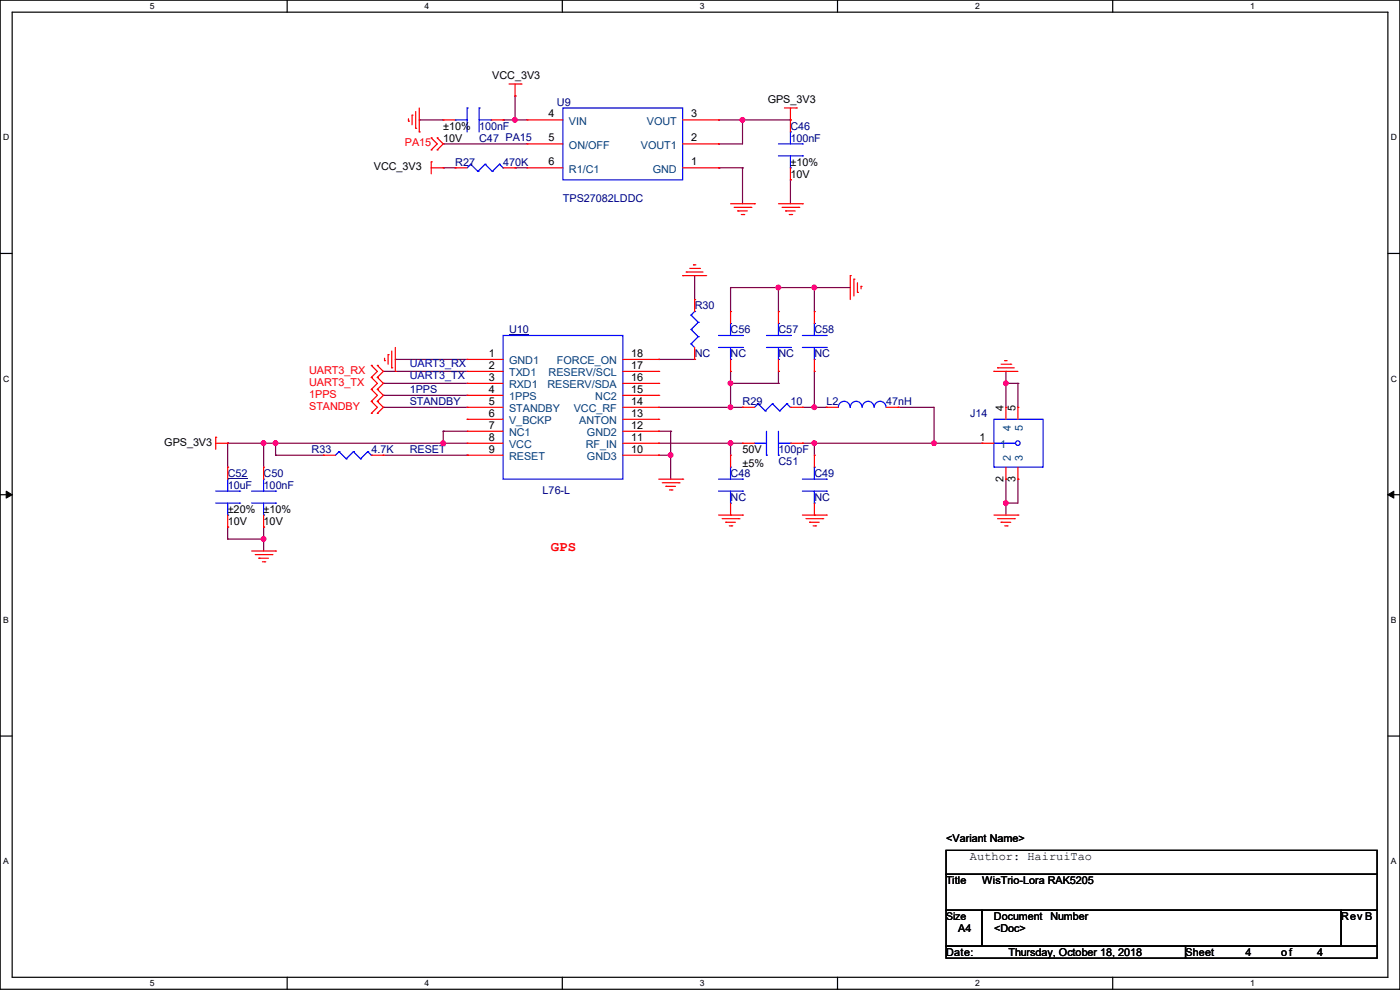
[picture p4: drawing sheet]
<svg xmlns="http://www.w3.org/2000/svg" width="297mm" height="210mm" viewBox="0 0 297 210" stroke-linecap="round" stroke-linejoin="round" font-family="sans-serif">
<path d="M0 0h297v209.8h-297zM2.6 2.6h291.8v204.7h-291.8z" fill="none" stroke="#000" stroke-width=".25"/>
<g fill="#fff">
<path d="M31.7 .3h1v2h-1z"/>
<path d="M31.7 207.6h1v1.9h-1z"/>
</g>
<path d="M60.9 0v2.6M60.9 207.3v2.5" fill="none" stroke="#000" stroke-width=".25"/>
<g fill="#fff">
<path d="M90.1 .3h1v2h-1z"/>
<path d="M90.1 207.6h1v1.9h-1z"/>
</g>
<path d="M119.3 0v2.6M119.3 207.3v2.5" fill="none" stroke="#000" stroke-width=".25"/>
<g fill="#fff">
<path d="M148.5 .3h.9v2h-.9z"/>
<path d="M148.5 207.6h.9v1.9h-.9z"/>
</g>
<path d="M177.7 0v2.6M177.7 207.3v2.5" fill="none" stroke="#000" stroke-width=".25"/>
<g fill="#fff">
<path d="M206.8 .3h1v2h-1z"/>
<path d="M206.8 207.6h1v1.9h-1z"/>
</g>
<path d="M236.1 0v2.6M236.1 207.3v2.5" fill="none" stroke="#000" stroke-width=".25"/>
<g fill="#fff">
<path d="M265.2 .3h1v2h-1z"/>
<path d="M265.2 207.6h1v1.9h-1z"/>
<path d="M.7 28.2h1.2v1.9h-1.2z"/>
<path d="M295.1 28.2h1.2v1.9h-1.2z"/>
<path d="M.7 79.3h1.2v2h-1.2z"/>
<path d="M295.1 79.3h1.2v2h-1.2z"/>
</g>
<path d="M0 53.8h2.6M294.4 53.8h2.6" fill="none" stroke="#000" stroke-width=".25"/>
<g fill="#fff">
<path d="M.7 130.5h1.2v2h-1.2z"/>
<path d="M295.1 130.5h1.1v2h-1.1z"/>
</g>
<path d="M0 104.9h2.6M294.4 104.9h2.6" fill="none" stroke="#000" stroke-width=".25"/>
<path d="M1.3 104.2l1.3 .7-1.3 .8zM294.4 104.9l1.3-.7v1.5z" fill="#000" stroke="#000" stroke-width=".21"/>
<g fill="#fff">
<path d="M.7 181.7h1.2v2h-1.2z"/>
<path d="M295.1 181.7h1.1v2h-1.1z"/>
</g>
<path d="M0 156.1h2.6M294.4 156.1h2.6M200.7 180.4h91.4v5.1h-91.4zM200.7 185.5h91.4v7.6h-91.4zM200.7 193.1h7.6v7.6h-7.6zM208.3 193.1h76.2v7.6h-76.2zM284.5 193.1h7.6v7.6h-7.6zM200.7 200.7h50.8v2.5h-50.8zM251.5 200.7h40.6v2.5h-40.6z" fill="none" stroke="#000" stroke-width=".25"/>
<g fill="none" stroke="#800040" stroke-width=".25">
<path d="M88.9 25.4h.1M88.9 25.4h5.1M94 30.5h.1M94 35.6h.1M94 30.5h17.8M94 35.6h2.6M106.7 25.4h.1M106.7 25.4h5.1M109.3 35.6h.1M109.3 20.4h.1M109.3 25.4h.1M109.3 35.6h2.5"/>
<path d="M109.3 20.4v5M152.4 25.4h.1M152.4 30.5h.1M152.4 35.6h.1M152.4 25.4h15.3M152.4 35.6h5.1M157.5 25.4h.1M157.5 35.6h.1M157.5 25.4v5.1h-5.1M157.5 35.6v7.6M167.7 38.1h.1M167.7 38.1v5.1"/>
<path d="M147.4 58.5h.1M147.4 58.5v5M81.3 78.8h.1M81.3 78.8h17.8M83.9 76.2h.1M83.9 76.2h15.2M139.7 76.2h.1M139.7 76.2h7.7M155 61h.1M155 61v5.1M155 78.8v7.6M155 61h25.4"/>
<path d="M165.1 78.8h.1M165.1 61h.1M165.1 61v5.1M165.1 78.8v2.5M172.8 61h.1M172.8 61v5.1M172.8 78.8v7.6M213.4 78.8h.1M213.4 78.8v7.6M48.3 94h.1M48.3 94h50.8M48.3 94v5.1"/>
<path d="M55.9 94h.1M55.9 94v5.1M58.5 96.6h.1M58.5 94h.1M58.5 96.6h10.1M58.5 94v2.6M81.3 81.3h.1M81.3 86.4h.1M81.3 83.9h.1M81.3 81.3h17.8M81.3 96.6h17.8M81.3 86.4h17.8"/>
<path d="M81.3 83.9h17.8M94 94h.1M94 91.5h.1M94 91.5h5.1M94 91.5v2.5M99.1 96.6h.1M139.7 91.5h.1M139.7 96.6h.1M139.7 94h.1M139.7 94h17.8M139.7 96.6h2.6M139.7 86.4h17.8"/>
<path d="M139.7 91.5h2.6M142.3 96.6h.1M142.3 91.5h.1M142.3 91.5v10.1M155 86.4h.1M155 94h.1M155 81.3h.1M155 81.3h10.1M155 94v2.6M157.5 86.4h.1M165.1 81.3h.1M170.2 94h.1"/>
<path d="M170.2 94h38.1M170.2 86.4h5.1M172.8 94h.1M172.8 86.4h.1M172.8 94v2.6M175.3 86.4h.1M190.5 86.4h.1M190.5 86.4h7.7v7.6M198.2 94h.1M208.3 94h.1M213.4 81.3h.1M213.4 81.3h2.5"/>
<path d="M215.9 81.3h.1M215.9 81.3v5.1M48.3 111.8h.1M48.3 114.3h.1M48.3 111.8v2.5M48.3 114.3h7.6M55.9 111.8h.1M55.9 114.3h.1M55.9 111.8v5.1M213.4 101.6h.1M213.4 106.7h.1M213.4 101.6v7.7"/>
<path d="M215.9 101.6h.1M215.9 101.6v5.1h-2.5"/>
</g>
<g fill="#f0f" stroke="#f0f" stroke-width=".25">
<circle cx="109.2" cy="25.4" r=".49"/>
<circle cx="157.5" cy="25.4" r=".49"/>
<circle cx="155" cy="86.4" r=".49"/>
<circle cx="142.3" cy="96.5" r=".49"/>
<circle cx="55.9" cy="94" r=".49"/>
<circle cx="155" cy="94" r=".49"/>
<circle cx="55.9" cy="114.3" r=".49"/>
<circle cx="172.7" cy="94" r=".49"/>
<circle cx="198.1" cy="94" r=".49"/>
<circle cx="213.4" cy="106.7" r=".49"/>
<circle cx="213.4" cy="81.3" r=".49"/>
<circle cx="58.4" cy="94" r=".49"/>
<circle cx="94" cy="94" r=".49"/>
<circle cx="155" cy="81.3" r=".49"/>
<circle cx="172.7" cy="86.4" r=".49"/>
<circle cx="165.1" cy="61" r=".49"/>
<circle cx="172.7" cy="61" r=".49"/>
</g>
<g fill="none" stroke="#f00" stroke-width=".25">
<path d="M108 17.8h2.5M109.3 17.8v2.6M110.5 17.8h.1M86.7 25.7h.1M86.7 25.2v.5M87.4 24.4h.1M87.4 24.4v2.1M88.2 27.2h.1M88.2 23.7v3.5M88.9 28h.1M88.9 22.9v5.1M91.5 34.3h.1"/>
<path d="M91.5 29.3h.1M91.5 31.8h.1M91.5 35.6h2.5M91.5 34.3v2.6M91.5 29.3l1.3 1.2-1.3 1.3M92.8 31.8h.1M92.8 29.3h.1M92.8 29.3l1.2 1.2-1.2 1.3M94 35.6h.1M94 25.4h.1M94 25.4h2.6M96.6 35.6h.1"/>
<path d="M96.6 35.6h2.5M104.2 25.4h2.5M106.7 25.4h.1M106.7 35.6h2.6M109.3 20.4h.1M109.3 35.6h.1M111.8 25.4h.1M111.8 30.5h.1M111.8 35.6h.1M111.8 35.6h7.6M111.8 25.4h7.6M111.8 30.5h7.6"/>
<path d="M144.8 35.6h7.6M144.8 25.4h7.6M144.8 30.5h7.6M152.4 25.4h.1M152.4 30.5h.1M152.4 35.6h.1M166.4 22.9h2.6M167.7 25.4h.1M167.7 38.1h.1M167.7 22.9v5.1M167.7 35.6v2.5M169 22.9h.1"/>
<path d="M144.8 58.5h.1M144.8 58.5h5.1M145.6 57.7h.1M145.6 57.7h3.5M146.3 56.9h2.1M147.1 56.2h.1M147.1 56.2h.5M148.4 56.9h.1M155 43.2h5.1M155.7 44h3.6M156.5 44.7h.1M156.5 44.7h2"/>
<path d="M157.3 45.5h.5M157.8 45.5h.1M159.3 44h.1M160.1 43.2h.1M165.1 43.2h5.1M165.9 44h3.6M166.7 44.7h.1M166.7 44.7h2M167.4 45.5h.5M167.9 45.5h.1M169.5 44h.1M170.2 43.2h.1"/>
<path d="M180.4 58.5h.1M180.4 58.5v5M181.1 59.2h.1M181.1 59.2v3.6M181.9 60v2M78.8 77.5h.1M78.8 77.5l1.3 1.3-1.3 1.3M80.1 77.5h.1M80.1 77.5l1.2 1.3-1.2 1.3M81.6 76.5h.1M81.6 76v.5M82.3 75.2h.1"/>
<path d="M82.3 75.2v2.1M83.1 78h.1M83.1 74.5v3.5M83.9 78.8h.1M83.9 73.7v5.1M99.1 76.2h.1M99.1 78.8h.1M99.1 78.8h7.6M99.1 76.2h7.6M132.1 78.8h7.6M132.1 76.2h7.6M139.7 76.2h.1"/>
<path d="M139.7 78.8h.1M147.4 76.2h.1M147.4 63.5h.1M147.4 63.5v2.6M147.4 73.7v2.5M155 78.8h.1M155 66.1h.1M155 66.1v2.5M155 76.2v2.6M165.1 78.8h.1M165.1 66.1h.1M165.1 66.1v2.5"/>
<path d="M165.1 76.2v2.6M172.8 78.8h.1M172.8 66.1h.1M172.8 66.1v2.5M172.8 76.2v2.6M181.9 62h.1M182.7 60.7h.1M182.7 60.7v.6M210.9 78.8h.1M210.9 78.8h5M211.6 78h.1M211.6 78h3.6"/>
<path d="M212.4 77.3h2M213.1 76.5h.1M213.1 76.5h.6M214.4 77.3h.1M45.8 92.8h.1M45.8 94h2.5M45.8 92.8v2.5M48.3 94h.1M48.3 99.1h.1M48.3 99.1v2.5M55.9 99.1h.1M55.9 99.1v2.5"/>
<path d="M68.6 96.6h.1M68.6 96.6h2.6M78.8 80.1h.1M78.8 82.6h.1M78.8 85.1h.1M78.8 87.7h.1M78.8 80.1l1.3 1.2-1.3 1.3M78.8 82.6l1.3 1.3-1.3 1.2M78.8 85.1l1.3 1.3-1.3 1.3M78.8 96.6h2.5M80.1 80.1h.1M80.1 82.6h.1"/>
<path d="M80.1 85.1h.1M80.1 87.7h.1M80.1 80.1l1.2 1.2-1.2 1.3M80.1 82.6l1.2 1.3-1.2 1.2M80.1 85.1l1.2 1.3-1.2 1.3M81.3 96.6h.1M99.1 81.3h.1M99.1 83.9h.1M99.1 86.4h.1M99.1 88.9h.1M99.1 91.5h.1M99.1 94h.1"/>
<path d="M99.1 96.6h.1M99.1 94h7.6M99.1 96.6h7.6M99.1 86.4h7.6M99.1 81.3h7.6M99.1 83.9h7.6M99.1 88.9h7.6M99.1 91.5h7.6M132.1 94h7.6M132.1 96.6h7.6M132.1 86.4h7.6M132.1 81.3h7.6"/>
<path d="M132.1 83.9h7.6M132.1 88.9h7.6M132.1 91.5h7.6M139.7 81.3h.1M139.7 83.9h.1M139.7 86.4h.1M139.7 88.9h.1M139.7 91.5h.1M139.7 94h.1M139.7 96.6h.1M155 96.6h.1M155 96.6v2.5"/>
<path d="M157.5 86.4h.1M157.5 94h.1M157.5 94h2.6M157.5 86.4h2.6M167.7 94h2.5M167.7 86.4h2.5M170.2 86.4h.1M170.2 94h.1M172.8 96.6h.1M172.8 96.6v2.5M175.3 86.4h.1M175.3 86.4h2.5"/>
<path d="M188 86.4h2.5M190.5 86.4h.1M208.3 94h.1M208.3 94h2.6M213.4 86.4h.1M213.4 86.4v2.5M213.4 99.1v2.5M215.9 86.4h.1M215.9 86.4v2.5M215.9 99.1v2.5M48.3 111.8h.1M48.3 109.3v2.5"/>
<path d="M53.4 116.9h5.1M54.1 117.6h3.6M54.9 118.4h.1M54.9 118.4h2M55.7 119.2h.5M55.9 111.8h.1M55.9 109.3v2.5M56.2 119.2h.1M57.7 117.6h.1M58.5 116.9h.1M139.7 101.6h5.1M140.5 102.4h3.6"/>
<path d="M141.3 103.2h.1M141.3 103.2h2M142 103.9h.5M142.5 103.9h.1M144.1 102.4h.1M144.8 101.6h.1M152.4 109.3h5.1M153.2 110h3.6M154 110.8h.1M154 110.8h2M154.7 111.5h.5M155 109.3h.1"/>
<path d="M155 106.7v2.6M155.2 111.5h.1M156.8 110h.1M157.5 109.3h.1M170.2 109.3h5.1M171 110h3.5M171.7 110.8h.1M171.7 110.8h2.1M172.5 111.5h.5M172.8 109.3h.1M172.8 106.7v2.6M173 111.5h.1"/>
<path d="M174.5 110h.1M175.3 109.3h.1M210.9 109.3h5M211.6 110h3.6M212.4 110.8h.1M212.4 110.8h2M213.1 111.5h.6M213.4 101.6h.1M213.7 111.5h.1M215.2 110h.1M215.9 109.3h.1M215.9 101.6h.1"/>
</g>
<g fill="none" stroke="#00f" stroke-width=".25">
<path d="M96.6 25.4h.1M96.6 25.4h2.5M99.1 22.9h.1M99.1 22.9v5.1M99.9 34.8h.1M99.9 34.8l-.8 .8M99.9 34.8l1.5 1.6M101.4 36.4h.1M101.6 22.9h.1M101.6 22.9v5.1M101.6 25.4h2.6M102.9 34.8h.1"/>
<path d="M102.9 34.8l-1.5 1.6M102.9 34.8l1.5 1.6M104.2 25.4h.1M104.4 36.4h.1M106 34.8h.1M106 34.8l-1.6 1.6M106 34.8l.7 .8M106.7 35.6h.1M119.4 22.9h25.4v15.2h-25.4zM165.1 33.1h5.1M165.1 30.5h5.1M167.7 28h.1"/>
<path d="M167.7 35.6h.1M167.7 28v2.5M167.7 33.1v2.5M170.2 33.1h.1M170.2 30.5h.1M106.7 71.2h25.4v30.4h-25.4zM146.6 72.9h.1M146.6 69.9h.1M146.6 66.8h.1M146.6 72.9l.8 .8M146.6 69.9l1.5 1.5M146.6 66.8l1.5 1.6"/>
<path d="M147.4 66.1h.1M147.4 66.1l-.8 .7M148.1 71.4h.1M148.1 68.4h.1M148.1 71.4l-1.5 1.5M148.1 68.4l-1.5 1.5M152.4 73.7h5.1M152.4 71.2h5.1M155 68.6h.1M155 76.2h.1M155 68.6v2.6M155 73.7v2.5"/>
<path d="M157.5 73.7h.1M157.5 71.2h.1M162.6 73.7h5.1M162.6 71.2h5.1M165.1 68.6h.1M165.1 76.2h.1M165.1 68.6v2.6M165.1 73.7v2.5M167.7 73.7h.1M167.7 71.2h.1M170.2 73.7h5.1M170.2 71.2h5.1"/>
<path d="M172.8 68.6h.1M172.8 76.2h.1M172.8 68.6v2.6M172.8 73.7v2.5M175.3 73.7h.1M175.3 71.2h.1M71.9 95.8h.1M71.9 95.8l-.7 .8M71.9 95.8l1.5 1.5M73.4 97.3h.1M75 95.8h.1M75 95.8l-1.6 1.5"/>
<path d="M75 95.8l1.5 1.5M76.5 97.3h.1M78 95.8h.1M78 95.8l-1.5 1.5M78 95.8l.8 .8M78.8 96.6h.1M155 99.1h.1M155 99.1v2.5M160.1 94h.1M160.1 94h2.5M160.8 85.6h.1M160.8 85.6l-.7 .8"/>
<path d="M160.8 85.6l1.5 1.6M162.3 87.2h.1M162.6 96.6h.1M162.6 91.5v5.1M163.9 85.6h.1M163.9 85.6l-1.6 1.6M163.9 85.6l1.5 1.6M165.1 96.6h.1M165.1 91.5v5.1M165.1 94h2.6M165.4 87.2h.1M166.9 85.6h.1"/>
<path d="M166.9 85.6l-1.5 1.6M166.9 85.6l.8 .8M167.7 86.4h.1M167.7 94h.1M172.8 99.1h.1M172.8 99.1v2.5M177.8 86.4a1.25 1.25 0 0 1 1.3-1.3 1.25 1.25 0 0 1 1.2 1.3M180.4 86.4a1.25 1.25 0 0 1 1.2-1.3 1.25 1.25 0 0 1 1.3 1.3M182.9 86.4a1.25 1.25 0 0 1 1.3-1.3 1.25 1.25 0 0 1 1.2 1.3M185.5 86.4a1.25 1.25 0 0 1 1.2-1.3 1.25 1.25 0 0 1 1.3 1.3M210.9 88.9h10.4v10.2h-10.4zM210.9 94h.1"/>
<path d="M210.9 94h4.5M45.8 106.7h5M45.8 104.2h5M48.3 101.6h.1M48.3 109.3h.1M48.3 101.6v2.6M48.3 106.7v2.6M50.8 106.7h.1M50.8 104.2h.1M53.4 106.7h5.1M53.4 104.2h5.1M55.9 101.6h.1"/>
<path d="M55.9 109.3h.1M55.9 101.6v2.6M55.9 106.7v2.6M58.5 106.7h.1M58.5 104.2h.1M152.4 104.2h5.1M152.4 101.6h5.1M155 106.7h.1M155 104.2v2.5M157.5 104.2h.1M157.5 101.6h.1M170.2 104.2h5.1"/>
<path d="M170.2 101.6h5.1M172.8 106.7h.1M172.8 104.2v2.5M175.3 104.2h.1M175.3 101.6h.1"/>
<circle cx="215.9" cy="94" r=".49"/>
</g>
<path d="M108 71h4.2M48.3 101.5h4.2" fill="none" stroke="#000080" stroke-width=".21"/>
<text font-size="3" fill="#f00" x="116.9" y="116.8">GPS</text>
<text font-size="2.5" x="205.8" y="182.5">Author: HairuiTao</text>
<g font-size="2.3">
<text x="104.4" y="16.8">VCC_3V3</text>
<text x="162.9" y="21.9">GPS_3V3</text>
<text x="94" y="27.5">±10%</text>
<text x="116.4" y="24.9">4</text>
<text x="116.4" y="30">5</text>
<text x="146.6" y="24.9">3</text>
<text x="146.6" y="30">2</text>
<text x="94" y="30.1">10V</text>
<text x="116.4" y="35.1">6</text>
<text x="146.6" y="35.1">1</text>
<text x="167.7" y="35.1">±10%</text>
<text x="79.3" y="36.2">VCC_3V3</text>
<text x="167.7" y="37.7">10V</text>
<text x="103.7" y="75.7">1</text>
<text x="133.9" y="75.7">18</text>
<text x="103.7" y="78.2">2</text>
<text x="103.7" y="80.8">3</text>
<text x="103.7" y="83.3">4</text>
<text x="133.9" y="78.2">17</text>
<text x="133.9" y="80.8">16</text>
<text x="133.9" y="83.3">15</text>
<text x="103.7" y="85.9">5</text>
<text x="103.7" y="88.4">6</text>
<text x="133.9" y="85.9">14</text>
<text x="133.9" y="88.4">13</text>
<text x="212.9" y="87.2" transform="rotate(-90 212.9 87.2)">4</text>
<text x="215.4" y="87.2" transform="rotate(-90 215.4 87.2)">5</text>
<text x="34.8" y="94.6">GPS_3V3</text>
<text x="103.7" y="90.9">7</text>
<text x="103.7" y="93.5">8</text>
<text x="133.9" y="90.9">12</text>
<text x="133.9" y="93.5">11</text>
<text x="207.8" y="93.5">1</text>
<text x="103.7" y="96">9</text>
<text x="133.9" y="96">10</text>
<text x="157.5" y="99.1">±5%</text>
<text x="157.5" y="96.1">50V</text>
<text x="212.9" y="102.2" transform="rotate(-90 212.9 102.2)">2</text>
<text x="215.4" y="102.2" transform="rotate(-90 215.4 102.2)">3</text>
<text x="48.3" y="108.8">±20%</text>
<text x="48.3" y="111.3">10V</text>
<text x="55.9" y="108.8">±10%</text>
<text x="55.9" y="111.3">10V</text>
<text x="200.7" y="178.6">&lt;Variant Name&gt;</text>
<text x="200.7" y="187.5">Title</text>
<text x="208.3" y="187.5">WisTrio-Lora RAK5205</text>
<text x="203.3" y="197.7">A4</text>
<text x="210.9" y="195.2">Document</text>
<text x="210.9" y="197.7">&lt;Doc&gt;</text>
<text x="222.8" y="195.2">Number</text>
<text x="284.5" y="195.2">Rev B</text>
<text x="200.7" y="202.8">Date:</text>
<text x="213.9" y="202.8">Thursday, October 18, 2018</text>
<text x="251.5" y="202.8">Sheet</text>
<text x="264.2" y="202.8">4</text>
<text x="271.8" y="202.8">of</text>
<text x="279.5" y="202.8">4</text>
</g>
<g font-size="2.3" fill="#000080">
<text x="118.2" y="22.4">U9</text>
<text x="101.6" y="27.5">100nF</text>
<text x="167.7" y="27.5">C46</text>
<text x="96.6" y="35.1">R27</text>
<text x="101.6" y="30.1">C47 PA15</text>
<text x="106.7" y="35.1">470K</text>
<text x="167.7" y="30.1">100nF</text>
<text x="119.4" y="42.8">TPS27082LDDC</text>
<text x="147.4" y="65.6">R30</text>
<text x="108" y="70.7">U10</text>
<text x="155" y="70.7">C56</text>
<text x="165.2" y="70.7">C57</text>
<text x="172.8" y="70.7">C58</text>
<text x="147.4" y="75.8">NC</text>
<text x="155" y="75.8">NC</text>
<text x="165.2" y="75.8">NC</text>
<text x="172.8" y="75.8">NC</text>
<text x="86.9" y="83.4">1PPS</text>
<text x="86.9" y="85.9">STANDBY</text>
<text x="157.5" y="85.9">R29</text>
<text x="167.7" y="85.9">10</text>
<text x="175.3" y="85.9">L2</text>
<text x="188" y="85.9">47nH</text>
<text x="205.8" y="88.5">J14</text>
<text x="48.3" y="101.2">C52</text>
<text x="55.9" y="101.2">C50</text>
<text x="66.1" y="96.1">R33</text>
<text x="78.8" y="96.1">4.7K</text>
<text x="86.9" y="96.1">RESET</text>
<text x="155" y="101.2">C48</text>
<text x="165.2" y="98.6">C51</text>
<text x="165.2" y="96.1">100pF</text>
<text x="172.8" y="101.2">C49</text>
<text x="48.3" y="103.7">10uF</text>
<text x="55.9" y="103.7">100nF</text>
<text x="115.1" y="104.7">L76-L</text>
<text x="155" y="106.3">NC</text>
<text x="172.8" y="106.3">NC</text>
</g>
<g font-size="2.3" fill="#004080">
<text x="120.7" y="26.5">VIN</text>
<text x="137.2" y="26.5">VOUT</text>
<text x="120.7" y="31.6">ON/OFF</text>
<text x="135.9" y="31.6">VOUT1</text>
<text x="120.7" y="36.7">R1/C1</text>
<text x="138.5" y="36.7">GND</text>
<text x="108" y="77.3">GND1</text>
<text x="118.2" y="77.3">FORCE_ON</text>
<text x="108" y="79.8">TXD1</text>
<text x="108" y="82.4">RXD1</text>
<text x="116.1" y="82.4">RESERV/SDA</text>
<text x="116.4" y="79.8">RESERV/SCL</text>
<text x="108" y="84.9">1PPS</text>
<text x="108" y="87.5">STANDBY</text>
<text x="121.7" y="87.5">VCC_RF</text>
<text x="126.3" y="84.9">NC2</text>
<text x="108" y="90">V_BCKP</text>
<text x="108" y="92.5">NC1</text>
<text x="108" y="95.1">VCC</text>
<text x="122.9" y="90">ANTON</text>
<text x="124.3" y="95.1">RF_IN</text>
<text x="124.5" y="92.5">GND2</text>
<text x="212.1" y="95.1">1</text>
<text x="214.5" y="91.5" transform="rotate(-90 214.5 91.5)">4</text>
<text x="217" y="91.5" transform="rotate(-90 217 91.5)">5</text>
<text x="108" y="97.6">RESET</text>
<text x="124.5" y="97.6">GND3</text>
<text x="214.5" y="97.8" transform="rotate(-90 214.5 97.8)">2</text>
<text x="217" y="97.8" transform="rotate(-90 217 97.8)">3</text>
</g>
<g font-size="2.3" fill="#f00">
<text x="85.9" y="31.1">PA15</text>
<text x="65.6" y="79.3">UART3_RX</text>
<text x="65.6" y="81.9">UART3_TX</text>
<text x="65.6" y="84.4">1PPS</text>
<text x="65.6" y="87">STANDBY</text>
</g>
<g font-size="2.3" fill="#0000a0">
<text x="86.9" y="77.9">UART3_RX</text>
<text x="86.9" y="80.4">UART3_TX</text>
</g>
<text font-size="2.2" x="200.7" y="195.1">Size</text>
<g font-size="1.8">
<text x="31.8" y="1.9">5</text>
<text x="90.1" y="1.9">4</text>
<text x="148.5" y="1.9">3</text>
<text x="206.8" y="1.9">2</text>
<text x="265.2" y="1.9">1</text>
<text x=".7" y="29.8">D</text>
<text x="295.1" y="29.8">D</text>
<text x=".7" y="80.9">C</text>
<text x="295.1" y="80.9">C</text>
<text x=".7" y="132.1">B</text>
<text x="295.1" y="132.1">B</text>
<text x=".7" y="183.3">A</text>
<text x="295.1" y="183.3">A</text>
<text x="31.8" y="209.2">5</text>
<text x="90.1" y="209.2">4</text>
<text x="148.5" y="209.2">3</text>
<text x="206.8" y="209.2">2</text>
<text x="265.2" y="209.2">1</text>
</g>
</svg>
